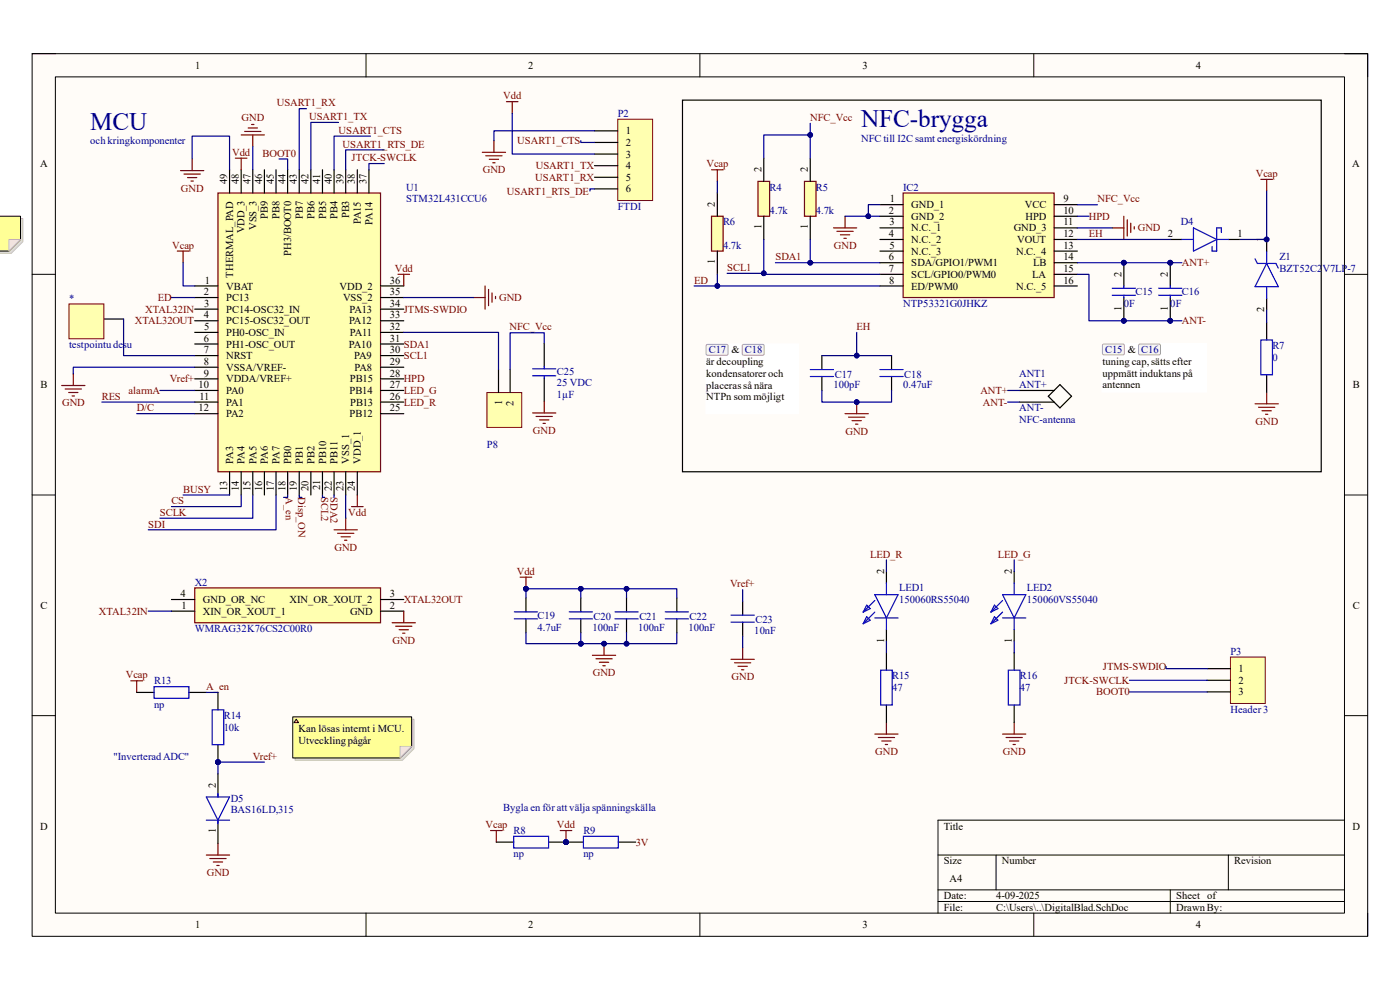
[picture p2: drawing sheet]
<svg xmlns="http://www.w3.org/2000/svg" width="297mm" height="210mm" viewBox="0 0 297 210" stroke-linecap="round" stroke-linejoin="round" font-family="sans-serif">
<path d="M6.8 11.4h283.4v187.2h-283.4z" fill-rule="evenodd" fill="#fffcf8"/>
<path d="M6.8 11.4h283.4v187.2h-283.4z" fill="none" stroke="#000" stroke-width=".21"/>
<path d="M11.7 16.3h273.5v177.4h-273.5z" fill-rule="evenodd" fill="#fffcf8"/>
<g fill="none" stroke="#000" stroke-width=".21">
<path d="M6.8 11.4h4.9M11.7 16.3h273.5v177.4h-273.5zM77.6 11.4v4.9M148.5 11.4v4.9M219.3 11.4v4.9M285.2 11.4h5v4.9M6.8 58.2h4.9M285.2 58.2h5M6.8 105h4.9M285.2 105h5M6.8 151.8h4.9M285.2 151.8h5"/>
<path d="M285.2 174h-86.2v19.7M77.6 193.7v4.9M148.5 193.7v4.9M199 181.4h86.2M199 188.8h86.2M199 191.2h86.2M211.3 181.4v7.4M219.3 193.7v4.9M248.3 188.8v4.9M260.6 181.4v7.4M290.2 193.7v4.9"/>
</g>
<g fill="none" stroke="#800000" stroke-width=".25">
<path d="M176.8 48.3h4.9M177.6 49.1h3.4M178.3 49.8h2M179 50.6h.5M179.3 45.9v2.4M179.3 87.8h4.9M180 88.5h3.5M180.8 89.2h1.9M181.5 90h.5M181.7 85.3v2.5M70.9 112.4h4.9M71.6 113.1h3.5"/>
<path d="M72.4 113.9h1.9M73.1 114.6h.5M73.3 109.9v2.5"/>
</g>
<circle cx="181.8" cy="85.3" r=".49" fill="#000080"/>
<circle cx="181.8" cy="85.3" r=".49" fill="none" stroke="#000080" stroke-width=".21"/>
<path d="M149.7 73h19.7v14.8h-19.7z" fill-rule="evenodd" fill="#fff"/>
<path d="M149.7 73h19.7v14.8h-19.7z" fill="none" stroke="#fff" stroke-width=".21"/>
<path d="M149.9 73.1h4.4l.2 .2-.1 1.9-.2 .2-4.3-.1-.1-.2v-1.8z" fill-rule="evenodd" fill="#f5f5f5"/>
<path d="M149.9 73.1h4.4l.2 .2-.1 1.9-.2 .2-4.3-.1-.1-.2v-1.8z" fill="none" stroke="#a9a9a9" stroke-width=".21"/>
<path d="M157.6 73.1h4.4l.1 .2v1.9l-.3 .2-4.2-.1-.1-.2v-1.8z" fill-rule="evenodd" fill="#f5f5f5"/>
<path d="M157.6 73.1h4.4l.1 .2v1.9l-.3 .2-4.2-.1-.1-.2v-1.8z" fill="none" stroke="#a9a9a9" stroke-width=".21"/>
<path d="M151 36h2.4M152.2 36v2.5M236 48.3h2.4M238.4 45.9v4.9M239.2 46.6v3.5M239.9 47.3v2M240.6 48.1v.5" fill="none" stroke="#800000" stroke-width=".25"/>
<path d="M233.8 72.9h22.2v10.3h-22.2z" fill-rule="evenodd" fill="#fff"/>
<path d="M233.8 72.9h22.2v10.3h-22.2z" fill="none" stroke="#fff" stroke-width=".21"/>
<path d="M234 73h4.4l.1 .3v1.8l-.3 .2-4.2-.1-.1-.2v-1.7z" fill-rule="evenodd" fill="#f5f5f5"/>
<path d="M234 73h4.4l.1 .3v1.8l-.3 .2-4.2-.1-.1-.2v-1.7z" fill="none" stroke="#a9a9a9" stroke-width=".21"/>
<path d="M241.7 73h4.4l.1 .3v1.8l-.3 .2-4.2-.1-.2-.2v-1.7z" fill-rule="evenodd" fill="#f5f5f5"/>
<path d="M241.7 73h4.4l.1 .3v1.8l-.3 .2-4.2-.1-.2-.2v-1.7z" fill="none" stroke="#a9a9a9" stroke-width=".21"/>
<path d="M191.6 40.9h32v22.2h-32z" fill-rule="evenodd" fill="#ffffb0"/>
<path d="M191.6 40.9h32v22.2h-32z" fill="none" stroke="#800000" stroke-width=".25"/>
<g fill="none" stroke="#000" stroke-width=".25">
<path d="M186.7 43.4h4.9M186.7 45.9h4.9M186.7 48.3h4.9M186.7 50.8h4.9M186.7 53.3h4.9M186.7 55.7h4.9M186.7 58.2h4.9M223.6 43.4h5M223.6 45.9h5M223.6 48.3h5M223.6 50.8h5M223.6 53.3h5"/>
<path d="M223.6 55.7h5M223.6 58.2h5M186.7 60.7h4.9M223.6 60.7h5"/>
</g>
<path d="M46.2 40.9h34.5v59.2h-34.5z" fill-rule="evenodd" fill="#ffffb0"/>
<path d="M51.2 28.6h4.9M51.9 27.9h3.5M52.6 27.1h2M53.4 26.4h.5M53.6 28.6v2.5M37.6 53.3h2.5M38.8 53.3v2.4M46.2 40.9h34.5v59.2h-34.5z" fill="none" stroke="#800000" stroke-width=".25"/>
<g fill="none" stroke="#000" stroke-width=".25">
<path d="M48.7 36v4.9M51.2 36v4.9M53.6 36v4.9M56.1 36v4.9M58.6 36v4.9M61 36v4.9M63.5 36v4.9M65.9 36v4.9M68.4 36v4.9M70.9 36v4.9M73.3 36v4.9M75.8 36v4.9"/>
<path d="M78.3 36v4.9M41.3 60.7h4.9M41.3 63.1h4.9M41.3 65.6h4.9M41.3 68h4.9M41.3 70.5h4.9M41.3 73h4.9M41.3 75.4h4.9M41.3 77.9h4.9M80.7 60.7h5M80.7 63.1h5M80.7 65.6h5"/>
<path d="M80.7 68h5M80.7 70.5h5M80.7 73h5M80.7 75.4h5M80.7 77.9h5M41.3 80.4h4.9M41.3 82.8h4.9M41.3 85.3h4.9M41.3 87.8h4.9M80.7 80.4h5M80.7 82.8h5M80.7 85.3h5"/>
<path d="M80.7 87.8h5M48.7 100.1v4.9M51.2 100.1v4.9M53.6 100.1v4.9M56.1 100.1v4.9M58.6 100.1v4.9M61 100.1v4.9M63.5 100.1v4.9M66 100.1v4.9M68.4 100.1v4.9M70.9 100.1v4.9M73.3 100.1v4.9"/>
<path d="M75.8 100.1v4.9"/>
</g>
<circle cx="238.4" cy="68" r=".49" fill="#000080"/>
<circle cx="238.4" cy="68" r=".49" fill="none" stroke="#000080" stroke-width=".21"/>
<circle cx="238.4" cy="55.7" r=".49" fill="#000080"/>
<circle cx="238.4" cy="55.7" r=".49" fill="none" stroke="#000080" stroke-width=".21"/>
<path d="M238.4 63.1v5" fill="none" stroke="#000" stroke-width=".25"/>
<circle cx="238.4" cy="68" r=".49" fill="#000080"/>
<circle cx="238.4" cy="68" r=".49" fill="none" stroke="#000080" stroke-width=".21"/>
<path d="M238.4 55.7v5" fill="none" stroke="#000" stroke-width=".25"/>
<circle cx="238.4" cy="55.7" r=".49" fill="#000080"/>
<circle cx="238.4" cy="55.7" r=".49" fill="none" stroke="#000080" stroke-width=".21"/>
<path d="M236 62.6h4.9M236 61.2h4.9M238.4 60.7v.5M238.4 62.6v.5" fill="none" stroke="#00f" stroke-width=".25"/>
<circle cx="248.3" cy="68" r=".49" fill="#000080"/>
<circle cx="248.3" cy="68" r=".49" fill="none" stroke="#000080" stroke-width=".21"/>
<circle cx="248.3" cy="55.7" r=".49" fill="#000080"/>
<circle cx="248.3" cy="55.7" r=".49" fill="none" stroke="#000080" stroke-width=".21"/>
<path d="M248.3 63.1v5" fill="none" stroke="#000" stroke-width=".25"/>
<circle cx="248.3" cy="68" r=".49" fill="#000080"/>
<circle cx="248.3" cy="68" r=".49" fill="none" stroke="#000080" stroke-width=".21"/>
<path d="M248.3 55.7v5" fill="none" stroke="#000" stroke-width=".25"/>
<circle cx="248.3" cy="55.7" r=".49" fill="#000080"/>
<circle cx="248.3" cy="55.7" r=".49" fill="none" stroke="#000080" stroke-width=".21"/>
<path d="M245.8 62.6h4.9M245.8 61.2h4.9M248.3 60.7v.5M248.3 62.6v.5" fill="none" stroke="#00f" stroke-width=".25"/>
<path d="M160.8 38.5h2.5v7.4h-2.5z" fill-rule="evenodd" fill="#ffffb0"/>
<path d="M160.8 38.5h2.5v7.4h-2.5z" fill="none" stroke="#800000" stroke-width=".25"/>
<path d="M162 33.6v4.9M162 45.9v4.9" fill="none" stroke="#000" stroke-width=".25"/>
<path d="M170.7 38.5h2.4v7.4h-2.4z" fill-rule="evenodd" fill="#ffffb0"/>
<path d="M170.7 38.5h2.4v7.4h-2.4z" fill="none" stroke="#800000" stroke-width=".25"/>
<path d="M171.9 33.6v4.9M171.9 45.9v4.9" fill="none" stroke="#000" stroke-width=".25"/>
<path d="M151 45.9h2.4v7.4h-2.4z" fill-rule="evenodd" fill="#ffffb0"/>
<g fill="none" stroke="#800000" stroke-width=".25">
<path d="M49.9 33.6h2.5M51.2 33.6v2.4M84.4 58.2h2.5M85.7 58.2v2.5M151 45.9h2.4v7.4h-2.4zM100.4 63.1h2.5M102.9 60.7v4.9M103.6 61.4v3.4M104.4 62.1v2M105.1 62.9v.5M266.3 85.7h4.9M267 86.4h3.4"/>
<path d="M267.7 87.1h2M268.5 87.9h.5M268.7 83.2v2.5M74.6 107.5h2.4M75.8 105v2.5M110.3 122.4h2.5M111.6 122.4v2.5M185.6 155.7h4.9M186.3 156.5h3.5M187.1 157.2h1.9M187.8 157.9h.5M188.1 153.3v2.4"/>
<path d="M212.7 155.7h4.9M213.4 156.5h3.5M214.2 157.2h1.9M214.9 157.9h.5M215.2 153.3v2.4M46.2 178.9v2.5M43.8 181.4h4.9M44.5 182.1h3.5M45.3 182.9h1.9M46 183.6h.5"/>
</g>
<path d="M144.8 21.2h135.5v78.9h-135.5zM152.2 40.9v5M152.2 53.3v4.9M248.3 50.8h2.4M260.6 50.8h2.5M188.1 121.2v2.5M188.1 133.5v2.5M215.2 121.2v2.5M215.2 133.5v2.5M46.2 164.1v5M46.2 174v4.9" fill="none" stroke="#000" stroke-width=".25"/>
<g fill="none" stroke="#00f" stroke-width=".25">
<path d="M250.7 50.8h2.5M253.2 48.3l4.9 2.5-4.9 2.5zM258.1 50.8h2.5M259.1 49.3v-1h-1v5h-1v-1M183.9 130.8l.7 .8-1.5 .7zM183.9 128.4l.7 .7-1.5 .7zM185.6 126.2h4.9l-2.4 4.9zM185.6 131.1h4.9M185.6 129.8l-2.5 2.5M185.6 127.4l-2.5 2.4M188.1 123.7v2.5M188.1 131.1v2.4"/>
<path d="M211 130.8l.7 .8-1.5 .7zM211 128.4l.7 .7-1.5 .7zM212.7 126.2h4.9l-2.4 4.9zM212.7 131.1h4.9M212.7 129.8l-2.5 2.5M212.7 127.4l-2.5 2.4M215.2 123.7v2.5M215.2 131.1v2.4M43.8 169.1h4.9l-2.5 4.9zM43.8 174h4.9M46.2 168.3v.8M46.2 174v.7"/>
</g>
<circle cx="111.6" cy="124.9" r=".49" fill="#000080"/>
<circle cx="111.6" cy="124.9" r=".49" fill="none" stroke="#000080" stroke-width=".21"/>
<path d="M125.7 139h4.9M126.4 139.8h3.5M128.1 136.6v2.4M127.2 140.5h1.9M127.9 141.2h.5" fill="none" stroke="#800000" stroke-width=".25"/>
<circle cx="128.1" cy="136.5" r=".49" fill="#000080"/>
<circle cx="128.1" cy="136.5" r=".49" fill="none" stroke="#000080" stroke-width=".21"/>
<path d="M155.1 139.9h4.9M157.6 137.4v2.5M27.8 144.4h2.4M29 144.4v2.5M155.8 140.6h3.5M156.6 141.3h1.9M157.3 142.1h.5" fill="none" stroke="#800000" stroke-width=".25"/>
<path d="M261 139.4h7.4v9.8h-7.4z" fill-rule="evenodd" fill="#ffffb0"/>
<path d="M261 139.4h7.4v9.8h-7.4z" fill="none" stroke="#800000" stroke-width=".21"/>
<path d="M256.1 141.8h4.9M256.1 144.3h4.9M256.1 146.8h4.9" fill="none" stroke="#000" stroke-width=".25"/>
<path d="M104.1 176.2h2.4M105.3 176.2v2.4M118.9 176.2h2.4M120.1 176.2v2.4" fill="none" stroke="#800000" stroke-width=".25"/>
<circle cx="120.1" cy="178.6" r=".49" fill="#000080"/>
<circle cx="120.1" cy="178.6" r=".49" fill="none" stroke="#000080" stroke-width=".21"/>
<circle cx="46.2" cy="161.7" r=".49" fill="#000080"/>
<circle cx="46.2" cy="161.7" r=".49" fill="none" stroke="#000080" stroke-width=".21"/>
<path d="M46.2 146.9v3.7M46.2 158v3.7" fill="none" stroke="#000" stroke-width=".25"/>
<circle cx="46.2" cy="161.7" r=".49" fill="#000080"/>
<circle cx="46.2" cy="161.7" r=".49" fill="none" stroke="#000080" stroke-width=".21"/>
<path d="M32.7 145.7h7.4v2.4h-7.4zM45 150.6h2.5v7.4h-2.5z" fill="none" stroke="#00f" stroke-width=".25"/>
<path d="M29 146.9h3.7M40.1 146.9h3.7" fill="none" stroke="#000" stroke-width=".25"/>
<circle cx="120.1" cy="178.6" r=".49" fill="#000080"/>
<circle cx="120.1" cy="178.6" r=".49" fill="none" stroke="#000080" stroke-width=".21"/>
<path d="M105.3 178.6h3.7M116.4 178.6h3.7" fill="none" stroke="#000" stroke-width=".25"/>
<circle cx="120.1" cy="178.6" r=".49" fill="#000080"/>
<circle cx="120.1" cy="178.6" r=".49" fill="none" stroke="#000080" stroke-width=".21"/>
<path d="M109 177.4h7.4v2.5h-7.4z" fill="none" stroke="#00f" stroke-width=".25"/>
<circle cx="120.1" cy="178.6" r=".49" fill="#000080"/>
<circle cx="120.1" cy="178.6" r=".49" fill="none" stroke="#000080" stroke-width=".21"/>
<path d="M120.1 178.6h3.7" fill="none" stroke="#000" stroke-width=".25"/>
<circle cx="120.1" cy="178.6" r=".49" fill="#000080"/>
<circle cx="120.1" cy="178.6" r=".49" fill="none" stroke="#000080" stroke-width=".21"/>
<g fill="none" stroke="#000" stroke-width=".25">
<path d="M268.7 51v2.4M174.4 75.4v3M174.4 79.9v2.9M189.1 75.4v3M189.1 79.9v2.9M268.7 63.3v2.4M268.7 68.4v3.7M268.7 79.5v3.7M216.2 82.8h7.4M216.2 85.3h7.4M222.4 84.1l2.5-2.5 2.4 2.5-2.4 2.4zM111.6 126.9v2.9"/>
<path d="M111.6 131.3v2.9M123.2 126.9v2.9M123.2 131.3v2.9M132.9 126.9v2.9M132.9 131.3v2.9M143.6 126.9v2.9M143.6 131.3v2.9M157.6 127.6v2.9M157.6 132v2.9M188.1 138.5v3.7M215.2 138.5v3.7M188.1 149.6v3.7"/>
<path d="M215.2 149.6v3.7M131.2 178.6h3.7"/>
</g>
<g fill="none" stroke="#00f" stroke-width=".25">
<path d="M266.3 54.9l.5 1h3.9l.5 1M268.7 55.9l2.5 4.9h-4.9zM268.7 53.4v2.5M171.9 78.4h4.9M171.9 79.9h4.9M186.7 78.4h4.9M186.7 79.9h4.9M267.5 72.1h2.4v7.4h-2.4zM268.7 60.8v2.5M109.1 131.3h4.9M109.1 129.8h4.9M120.8 131.3h4.9"/>
<path d="M120.8 129.8h4.9M130.5 131.3h4.9M130.5 129.8h4.9M141.1 131.3h4.9M141.1 129.8h4.9M155.1 132h4.9M155.1 130.5h4.9M186.8 142.2h2.5v7.4h-2.5zM213.9 142.2h2.5v7.4h-2.5zM123.8 177.4h7.4v2.5h-7.4z"/>
</g>
<path d="M41.3 124.7h39.4v7.4h-39.4z" fill-rule="evenodd" fill="#ffffb0"/>
<g fill="none" stroke="#800000" stroke-width=".25">
<path d="M267.5 38.1h2.4M268.7 38.1v2.4M113 87.6h4.9M113.7 88.3h3.5M114.5 89.1h1.9M115.2 89.8h.5M115.5 85.1v2.5M41.3 124.7h39.4v7.4h-39.4zM83.2 132.1h4.9M83.9 132.8h3.5M84.7 133.6h1.9M85.4 134.3h.5"/>
<path d="M85.7 129.6v2.5"/>
</g>
<path d="M115.5 72.8v5M115.5 80.2v4.9M36.4 129.6h4.9M36.4 127.2h4.9M80.7 129.6h5M80.7 127.2h5" fill="none" stroke="#000" stroke-width=".25"/>
<path d="M113 78.2h4.9M113 79.7h4.9M115.5 77.8v.4M115.5 79.7v.5" fill="none" stroke="#00f" stroke-width=".25"/>
<path d="M103.3 83.3h7.4v7.4h-7.4z" fill-rule="evenodd" fill="#ffffb0"/>
<path d="M103.3 83.3h7.4v7.4h-7.4z" fill="none" stroke="#800000" stroke-width=".21"/>
<path d="M105.8 78.3v5M108.2 78.3v5" fill="none" stroke="#000" stroke-width=".25"/>
<path d="M15.5 79.3v2.5M13.1 81.8h4.9M13.8 82.5h3.5M14.6 83.3h1.9M15.3 84h.5" fill="none" stroke="#800000" stroke-width=".25"/>
<path d="M131.1 25.3h7.3v17.2h-7.3z" fill-rule="evenodd" fill="#ffffb0"/>
<path d="M131.1 25.3h7.3v17.2h-7.3z" fill="none" stroke="#800000" stroke-width=".21"/>
<path d="M126.1 27.8h5M126.1 30.2h5M126.1 32.7h5M126.1 35.1h5M126.1 37.6h5M126.1 40.1h5" fill="none" stroke="#000" stroke-width=".25"/>
<path d="M102.3 32.3h5M103.1 33.1h3.4M103.8 33.8h2M104.5 34.5h.5M104.8 29.9v2.4M107.4 21.6h2.5M108.7 21.6v2.4" fill="none" stroke="#800000" stroke-width=".25"/>
<path d="M181.7 70.5v4.9" fill="none" stroke="#000080" stroke-width=".25"/>
<circle cx="181.8" cy="75.4" r=".49" fill="#000080"/>
<circle cx="181.8" cy="75.4" r=".49" fill="none" stroke="#000080" stroke-width=".21"/>
<g fill="none" stroke="#000080" stroke-width=".25">
<path d="M53.6 31.1v4.9M152.2 38.5v2.4M38.8 55.7v5h2.5M171.9 50.8v4.9M228.6 48.3h7.4M228.6 45.9h2.4M228.6 50.8h19.7M36.4 63.1h4.9M21.6 85.3h19.7M29 87.8h12.3M38.8 105h9.9M51.2 105v2.5h-14.8"/>
<path d="M53.6 105v4.9h-19.7M58.6 105v7.4h-27.1M73.3 105v4.9"/>
</g>
<circle cx="171.9" cy="55.7" r=".49" fill="#000080"/>
<circle cx="171.9" cy="55.7" r=".49" fill="none" stroke="#000080" stroke-width=".21"/>
<path d="M171.9 26.2v2.4" fill="none" stroke="#000080" stroke-width=".25"/>
<circle cx="171.9" cy="28.6" r=".49" fill="#000080"/>
<circle cx="171.9" cy="28.6" r=".49" fill="none" stroke="#000080" stroke-width=".21"/>
<path d="M186.7 43.4h-2.5v2.5" fill="none" stroke="#000080" stroke-width=".25"/>
<circle cx="184.2" cy="45.9" r=".49" fill="#000080"/>
<circle cx="184.2" cy="45.9" r=".49" fill="none" stroke="#000080" stroke-width=".21"/>
<path d="M228.6 55.7h22.1" fill="none" stroke="#000080" stroke-width=".25"/>
<circle cx="248.3" cy="55.7" r=".49" fill="#000080"/>
<circle cx="248.3" cy="55.7" r=".49" fill="none" stroke="#000080" stroke-width=".21"/>
<circle cx="238.4" cy="55.7" r=".49" fill="#000080"/>
<circle cx="238.4" cy="55.7" r=".49" fill="none" stroke="#000080" stroke-width=".21"/>
<path d="M228.6 58.2h2.4v9.9h19.7" fill="none" stroke="#000080" stroke-width=".25"/>
<circle cx="248.3" cy="68" r=".49" fill="#000080"/>
<circle cx="248.3" cy="68" r=".49" fill="none" stroke="#000080" stroke-width=".21"/>
<circle cx="238.4" cy="68" r=".49" fill="#000080"/>
<circle cx="238.4" cy="68" r=".49" fill="none" stroke="#000080" stroke-width=".21"/>
<path d="M162 33.6v-5h9.9v5" fill="none" stroke="#000080" stroke-width=".25"/>
<circle cx="171.9" cy="28.6" r=".49" fill="#000080"/>
<circle cx="171.9" cy="28.6" r=".49" fill="none" stroke="#000080" stroke-width=".21"/>
<path d="M33.9 82.8h7.4M46.2 161.7h9.9" fill="none" stroke="#000080" stroke-width=".25"/>
<circle cx="46.2" cy="161.7" r=".49" fill="#000080"/>
<circle cx="46.2" cy="161.7" r=".49" fill="none" stroke="#000080" stroke-width=".21"/>
<path d="M179.3 45.9h7.4" fill="none" stroke="#000080" stroke-width=".25"/>
<circle cx="184.2" cy="45.9" r=".49" fill="#000080"/>
<circle cx="184.2" cy="45.9" r=".49" fill="none" stroke="#000080" stroke-width=".21"/>
<path d="M85.7 63.1h14.7M174.4 82.8v2.5h14.7v-2.5M188.1 118.8v2.4M215.2 118.8v2.4M157.6 125.1v2.5M188.1 136v2.5M215.2 136v2.5M43.8 146.9h2.4" fill="none" stroke="#000080" stroke-width=".25"/>
<circle cx="181.8" cy="85.3" r=".49" fill="#000080"/>
<circle cx="181.8" cy="85.3" r=".49" fill="none" stroke="#000080" stroke-width=".21"/>
<path d="M46.2 161.7v2.4" fill="none" stroke="#000080" stroke-width=".25"/>
<circle cx="46.2" cy="161.7" r=".49" fill="#000080"/>
<circle cx="46.2" cy="161.7" r=".49" fill="none" stroke="#000080" stroke-width=".21"/>
<path d="M111.6 124.9v2" fill="none" stroke="#000080" stroke-width=".25"/>
<circle cx="111.6" cy="124.9" r=".49" fill="#000080"/>
<circle cx="111.6" cy="124.9" r=".49" fill="none" stroke="#000080" stroke-width=".21"/>
<path d="M268.7 65.7v2.7M111.6 134.2v2.4h11.6M157.6 134.9v2.5" fill="none" stroke="#000080" stroke-width=".25"/>
<circle cx="123.2" cy="136.5" r=".49" fill="#000080"/>
<circle cx="123.2" cy="136.5" r=".49" fill="none" stroke="#000080" stroke-width=".21"/>
<path d="M174.4 75.4h14.7" fill="none" stroke="#000080" stroke-width=".25"/>
<circle cx="181.8" cy="75.4" r=".49" fill="#000080"/>
<circle cx="181.8" cy="75.4" r=".49" fill="none" stroke="#000080" stroke-width=".21"/>
<path d="M164.5 55.7h22.2" fill="none" stroke="#000080" stroke-width=".25"/>
<circle cx="171.9" cy="55.7" r=".49" fill="#000080"/>
<circle cx="171.9" cy="55.7" r=".49" fill="none" stroke="#000080" stroke-width=".21"/>
<path d="M147.3 60.7h39.4" fill="none" stroke="#000080" stroke-width=".25"/>
<circle cx="152.2" cy="60.7" r=".49" fill="#000080"/>
<circle cx="152.2" cy="60.7" r=".49" fill="none" stroke="#000080" stroke-width=".21"/>
<path d="M152.2 58.2v2.5" fill="none" stroke="#000080" stroke-width=".25"/>
<circle cx="152.2" cy="60.7" r=".49" fill="#000080"/>
<circle cx="152.2" cy="60.7" r=".49" fill="none" stroke="#000080" stroke-width=".21"/>
<path d="M59.2 33.7h1.8v2.3M154.3 58h7.7M213.8 82.8h2.4M213.8 85.3h2.4M61 105v.5h-.8M63.5 105v.5h.6M31.5 129.6h4.9M239.6 144.3h16.5M247.4 141.4v.4h8.7" fill="none" stroke="#000080" stroke-width=".25"/>
<circle cx="162" cy="58" r=".49" fill="#000080"/>
<circle cx="162" cy="58" r=".49" fill="none" stroke="#000080" stroke-width=".21"/>
<path d="M162 50.8v7.4h24.7" fill="none" stroke="#000080" stroke-width=".25"/>
<circle cx="162" cy="58" r=".49" fill="#000080"/>
<circle cx="162" cy="58" r=".49" fill="none" stroke="#000080" stroke-width=".21"/>
<path d="M123.2 134.2v2.7" fill="none" stroke="#000080" stroke-width=".25"/>
<circle cx="123.2" cy="136.5" r=".49" fill="#000080"/>
<circle cx="123.2" cy="136.5" r=".49" fill="none" stroke="#000080" stroke-width=".21"/>
<path d="M143.6 134.2v2.4h-20.4" fill="none" stroke="#000080" stroke-width=".25"/>
<circle cx="123.2" cy="136.5" r=".49" fill="#000080"/>
<circle cx="123.2" cy="136.5" r=".49" fill="none" stroke="#000080" stroke-width=".21"/>
<circle cx="128.1" cy="136.5" r=".49" fill="#000080"/>
<circle cx="128.1" cy="136.5" r=".49" fill="none" stroke="#000080" stroke-width=".21"/>
<circle cx="132.9" cy="136.5" r=".49" fill="#000080"/>
<circle cx="132.9" cy="136.5" r=".49" fill="none" stroke="#000080" stroke-width=".21"/>
<path d="M132.9 134.2v2.4" fill="none" stroke="#000080" stroke-width=".25"/>
<circle cx="132.9" cy="136.5" r=".49" fill="#000080"/>
<circle cx="132.9" cy="136.5" r=".49" fill="none" stroke="#000080" stroke-width=".21"/>
<path d="M111.6 124.9h11.6" fill="none" stroke="#000080" stroke-width=".25"/>
<circle cx="111.6" cy="124.9" r=".49" fill="#000080"/>
<circle cx="111.6" cy="124.9" r=".49" fill="none" stroke="#000080" stroke-width=".21"/>
<circle cx="123.2" cy="124.9" r=".49" fill="#000080"/>
<circle cx="123.2" cy="124.9" r=".49" fill="none" stroke="#000080" stroke-width=".21"/>
<path d="M123.2 126.9v-2h20.4v2" fill="none" stroke="#000080" stroke-width=".25"/>
<circle cx="123.2" cy="124.9" r=".49" fill="#000080"/>
<circle cx="123.2" cy="124.9" r=".49" fill="none" stroke="#000080" stroke-width=".21"/>
<circle cx="132.9" cy="124.9" r=".49" fill="#000080"/>
<circle cx="132.9" cy="124.9" r=".49" fill="none" stroke="#000080" stroke-width=".21"/>
<path d="M132.9 124.9v2" fill="none" stroke="#000080" stroke-width=".25"/>
<circle cx="132.9" cy="124.9" r=".49" fill="#000080"/>
<circle cx="132.9" cy="124.9" r=".49" fill="none" stroke="#000080" stroke-width=".21"/>
<path d="M263.1 50.8h5.6M68.4 105v.5h.5M70.9 105l-.1 .5M239.6 146.8h16.5" fill="none" stroke="#000080" stroke-width=".25"/>
<circle cx="268.7" cy="50.8" r=".49" fill="#000080"/>
<circle cx="268.7" cy="50.8" r=".49" fill="none" stroke="#000080" stroke-width=".21"/>
<path d="M268.7 40.5v10.5" fill="none" stroke="#000080" stroke-width=".25"/>
<circle cx="268.7" cy="50.8" r=".49" fill="#000080"/>
<circle cx="268.7" cy="50.8" r=".49" fill="none" stroke="#000080" stroke-width=".21"/>
<g fill="none" stroke="#000080" stroke-width=".25">
<path d="M40.8 33.7v-4.8h7.9v7.1M65 23.1h-1.5v12.9M71.8 26h-5.9v10M78.6 28.9h-7.7v7.1M81.5 34.7h-3.2v1.3M81.5 31.8h-8.2v4.2M108.7 24v8.7h17.4M123.2 29.9v.3h2.9M126.1 27.8h-21.3v2.1M126.1 40.1h-.9v.4M228.6 43.4h4.2M41.3 77.9h-25.8v1.4"/>
<path d="M85.7 70.5h20.1v7.8M115.5 72.8v-2.2h-7.3v7.7"/>
</g>
<path d="M38.3 36.2h4.9M39 36.9h3.5M39.8 37.7h2M40.5 38.4h.5M40.8 33.7v2.5" fill="none" stroke="#800000" stroke-width=".25"/>
<path d="M18.8 67.7h7.4" fill="none" stroke="#000" stroke-width=".25"/>
<path d="M14.6 64.5h7.4v7.4h-7.4z" fill-rule="evenodd" fill="#ffffb0"/>
<path d="M14.6 64.5h7.4v7.4h-7.4z" fill="none" stroke="#800000" stroke-width=".21"/>
<path d="M26.2 67.7v7.7h15.1" fill="none" stroke="#000080" stroke-width=".25"/>
<path d="M-.1 46.4h4.9v4.9l-2.4 2.5h-2.5z" fill-rule="evenodd" fill="#e0ddd7"/>
<path d="M0 46.4h4.8v4.9l-2.4 2.5h-2.4" fill="none" stroke="#bfbdba" stroke-width=".21"/>
<path d="M-.1 45.9h4.5v4.9l-2.5 2.5h-2z" fill-rule="evenodd" fill="#ffff96"/>
<path d="M0 45.9h4.4v4.9l-2.5 2.5h-2" fill="none" stroke="#000" stroke-width=".21"/>
<path d="M1.9 50.8h2.5l-2.5 2.5z" fill="#f2f0d8"/>
<path d="M1.9 50.8h2.5l-2.5 2.5z" fill="none" stroke="#bfbdba" stroke-width=".21"/>
<path d="M62.6 152.6h25.2v6.2l-2.4 2.5h-22.8z" fill-rule="evenodd" fill="#e0ddd7"/>
<path d="M62.6 152.6h25.2v6.2l-2.4 2.5h-22.8z" fill="none" stroke="#bfbdba" stroke-width=".21"/>
<path d="M62.1 152.1h25.2v6.2l-2.4 2.5h-22.8z" fill-rule="evenodd" fill="#ffff96"/>
<path d="M62.1 152.1h25.2v6.2l-2.4 2.5h-22.8z" fill="none" stroke="#000" stroke-width=".21"/>
<path d="M84.9 158.3h2.4l-2.4 2.5z" fill="#f2f0d8"/>
<path d="M84.9 158.3h2.4l-2.4 2.5z" fill="none" stroke="#bfbdba" stroke-width=".21"/>
<path d="M62.8 152.6l.5 .7h-.9z" fill="#ffcc78"/>
<path d="M62.8 152.6l.5 .7h-.9z" fill="none" stroke="#300" stroke-width=".21"/>
<g font-size="5.3" fill="#000080">
<text x="19.1" y="27.5">MCU</text>
<text x="182.7" y="27">NFC-brygga</text>
</g>
<g font-size="2.2">
<text x="41.4" y="14.6">1</text>
<text x="112.1" y="14.6">2</text>
<text x="183" y="14.6">3</text>
<text x="253.7" y="14.6">4</text>
<text x="132.8" y="28.5">1</text>
<text x="8.5" y="35.5">A</text>
<text x="132.8" y="31">2</text>
<text x="132.8" y="33.4">3</text>
<text x="132.8" y="35.9">4</text>
<text x="286.9" y="35.5">A</text>
<text x="48.2" y="39" transform="rotate(-90 48.2 39)">49</text>
<text x="50.7" y="39" transform="rotate(-90 50.7 39)">48</text>
<text x="53.1" y="39" transform="rotate(-90 53.1 39)">47</text>
<text x="55.6" y="39" transform="rotate(-90 55.6 39)">46</text>
<text x="58.1" y="39" transform="rotate(-90 58.1 39)">45</text>
<text x="60.5" y="39" transform="rotate(-90 60.5 39)">44</text>
<text x="63" y="39" transform="rotate(-90 63 39)">43</text>
<text x="65.4" y="39" transform="rotate(-90 65.4 39)">42</text>
<text x="67.9" y="39" transform="rotate(-90 67.9 39)">41</text>
<text x="70.4" y="39" transform="rotate(-90 70.4 39)">40</text>
<text x="72.9" y="39" transform="rotate(-90 72.9 39)">39</text>
<text x="75.3" y="39" transform="rotate(-90 75.3 39)">38</text>
<text x="77.8" y="39" transform="rotate(-90 77.8 39)">37</text>
<text x="132.8" y="38.4">5</text>
<text x="132.8" y="40.8">6</text>
<text x="161.5" y="36.5" transform="rotate(-90 161.5 36.5)">2</text>
<text x="171.4" y="36.5" transform="rotate(-90 171.4 36.5)">2</text>
<text x="56.9" y="46.4" transform="rotate(-90 56.9 46.4)">PB9</text>
<text x="59.3" y="46.4" transform="rotate(-90 59.3 46.4)">PB8</text>
<text x="64.2" y="46.4" transform="rotate(-90 64.2 46.4)">PB7</text>
<text x="66.7" y="46.4" transform="rotate(-90 66.7 46.4)">PB6</text>
<text x="69.2" y="46.4" transform="rotate(-90 69.2 46.4)">PB5</text>
<text x="71.6" y="46.4" transform="rotate(-90 71.6 46.4)">PB4</text>
<text x="74.1" y="46.3" transform="rotate(-90 74.1 46.3)">PB3</text>
<text x="76.5" y="47.6" transform="rotate(-90 76.5 47.6)">PA15</text>
<text x="79" y="47.7" transform="rotate(-90 79 47.7)">PA14</text>
<text x="151.7" y="43.9" transform="rotate(-90 151.7 43.9)">2</text>
<text x="188.6" y="45.4">2</text>
<text x="188.7" y="47.8">3</text>
<text x="188.8" y="42.9">1</text>
<text x="193.3" y="44.2">GND_1</text>
<text x="193.3" y="46.6">GND_2</text>
<text x="217.4" y="44.2">VCC</text>
<text x="217.6" y="46.6">HPD</text>
<text x="225.6" y="42.9">9</text>
<text x="225.6" y="45.4">10</text>
<text x="225.6" y="47.8">11</text>
<text x="51.9" y="49.5" transform="rotate(-90 51.9 49.5)">VDD_3</text>
<text x="54.4" y="48.8" transform="rotate(-90 54.4 48.8)">VSS_3</text>
<text x="161.5" y="48.7" transform="rotate(-90 161.5 48.7)">1</text>
<text x="171.4" y="48.7" transform="rotate(-90 171.4 48.7)">1</text>
<text x="188.6" y="50.3">4</text>
<text x="188.7" y="52.8">5</text>
<text x="193.3" y="49.1">N.C._1</text>
<text x="193.3" y="51.6">N.C._2</text>
<text x="215.1" y="49.1">GND_3</text>
<text x="215.8" y="51.6">VOUT</text>
<text x="225.6" y="50.3">12</text>
<text x="225.6" y="52.8">13</text>
<text x="247.7" y="50.3">2</text>
<text x="262.6" y="50.3">1</text>
<text x="268.2" y="51.4" transform="rotate(-90 268.2 51.4)">1</text>
<text x="49.4" y="58.9" transform="rotate(-90 49.4 58.9)">THERMAL_PAD</text>
<text x="61.8" y="54.3" transform="rotate(-90 61.8 54.3)">PH3/BOOT0</text>
<text x="151.7" y="56.1" transform="rotate(-90 151.7 56.1)">1</text>
<text x="188.6" y="55.2">6</text>
<text x="188.6" y="57.7">7</text>
<text x="193.3" y="54">N.C._3</text>
<text x="193.3" y="56.5">SDA/GPIO1/PWM1</text>
<text x="193.3" y="58.9">SCL/GPIO0/PWM0</text>
<text x="215.6" y="54">N.C._4</text>
<text x="218.9" y="58.9">LA</text>
<text x="219.2" y="56.5">LB</text>
<text x="225.6" y="55.2">14</text>
<text x="225.6" y="57.7">15</text>
<text x="237.9" y="58.7" transform="rotate(-90 237.9 58.7)">2</text>
<text x="247.8" y="58.7" transform="rotate(-90 247.8 58.7)">2</text>
<text x="43.3" y="62.7">2</text>
<text x="43.3" y="65.1">3</text>
<text x="43.4" y="60.2">1</text>
<text x="48" y="61.4">VBAT</text>
<text x="48" y="63.9">PC13</text>
<text x="72.1" y="61.4">VDD_2</text>
<text x="72.8" y="63.9">VSS_2</text>
<text x="82.7" y="60.2">36</text>
<text x="82.7" y="62.7">35</text>
<text x="82.7" y="65.1">34</text>
<text x="188.6" y="60.2">8</text>
<text x="193.3" y="61.4">ED/PWM0</text>
<text x="215.6" y="61.4">N.C._5</text>
<text x="225.6" y="60.2">16</text>
<text x="237.9" y="65.9" transform="rotate(-90 237.9 65.9)">1</text>
<text x="247.8" y="65.9" transform="rotate(-90 247.8 65.9)">1</text>
<text x="20.8" y="67.2">0</text>
<text x="43.2" y="67.6">4</text>
<text x="43.3" y="70">5</text>
<text x="48" y="66.3">PC14-OSC32_IN</text>
<text x="48" y="68.8">PC15-OSC32_OUT</text>
<text x="48" y="71.2">PH0-OSC_IN</text>
<text x="74" y="68.8">PA12</text>
<text x="74.1" y="66.3">PA13</text>
<text x="74.2" y="71.2">PA11</text>
<text x="82.7" y="67.6">33</text>
<text x="82.7" y="70">32</text>
<text x="268.2" y="66.3" transform="rotate(-90 268.2 66.3)">2</text>
<text x="43.2" y="72.5">6</text>
<text x="43.3" y="75">7</text>
<text x="43.3" y="77.4">8</text>
<text x="48" y="73.7">PH1-OSC_OUT</text>
<text x="48" y="76.2">NRST</text>
<text x="74" y="73.7">PA10</text>
<text x="75.1" y="76.2">PA9</text>
<text x="82.7" y="72.5">31</text>
<text x="82.7" y="75">30</text>
<text x="82.7" y="77.4">29</text>
<text x="149.8" y="77.4">är decoupling</text>
<text x="233.9" y="77.3">tuning cap, sätts efter</text>
<text x="8.6" y="82.3">B</text>
<text x="42.1" y="82.3">10</text>
<text x="43.3" y="79.9">9</text>
<text x="48" y="78.7">VSSA/VREF-</text>
<text x="48" y="81.1">VDDA/VREF+</text>
<text x="48" y="83.6">PA0</text>
<text x="74.1" y="83.6">PB14</text>
<text x="74.2" y="81.1">PB15</text>
<text x="75.2" y="78.7">PA8</text>
<text x="82.7" y="79.9">28</text>
<text x="82.7" y="82.3">27</text>
<text x="149.8" y="80">kondensatorer och</text>
<text x="149.8" y="82.4">placeras så nära</text>
<text x="233.9" y="79.9">uppmätt induktans på</text>
<text x="233.9" y="82.3">antennen</text>
<text x="287" y="82.3">B</text>
<text x="42.1" y="87.3">12</text>
<text x="42.3" y="84.8">11</text>
<text x="48" y="86.1">PA1</text>
<text x="48" y="88.5">PA2</text>
<text x="74.2" y="88.5">PB12</text>
<text x="74.3" y="86.1">PB13</text>
<text x="82.7" y="84.8">26</text>
<text x="82.7" y="87.3">25</text>
<text x="106.5" y="85.9" transform="rotate(-90 106.5 85.9)">1</text>
<text x="109" y="86" transform="rotate(-90 109 86)">2</text>
<text x="149.8" y="84.9">NTPn som möjligt</text>
<text x="49.4" y="98.3" transform="rotate(-90 49.4 98.3)">PA3</text>
<text x="51.9" y="98.3" transform="rotate(-90 51.9 98.3)">PA4</text>
<text x="54.4" y="98.3" transform="rotate(-90 54.4 98.3)">PA5</text>
<text x="56.9" y="98.3" transform="rotate(-90 56.9 98.3)">PA6</text>
<text x="59.3" y="98.3" transform="rotate(-90 59.3 98.3)">PA7</text>
<text x="61.8" y="98.3" transform="rotate(-90 61.8 98.3)">PB0</text>
<text x="64.2" y="98.3" transform="rotate(-90 64.2 98.3)">PB1</text>
<text x="66.7" y="98.3" transform="rotate(-90 66.7 98.3)">PB2</text>
<text x="69.2" y="98.3" transform="rotate(-90 69.2 98.3)">PB10</text>
<text x="71.6" y="98.3" transform="rotate(-90 71.6 98.3)">PB11</text>
<text x="74.1" y="98.3" transform="rotate(-90 74.1 98.3)">VSS_1</text>
<text x="76.5" y="98.3" transform="rotate(-90 76.5 98.3)">VDD_1</text>
<text x="48.2" y="104.1" transform="rotate(-90 48.2 104.1)">13</text>
<text x="50.7" y="104.2" transform="rotate(-90 50.7 104.2)">14</text>
<text x="53.1" y="104.1" transform="rotate(-90 53.1 104.1)">15</text>
<text x="55.6" y="104.2" transform="rotate(-90 55.6 104.2)">16</text>
<text x="58.1" y="104.2" transform="rotate(-90 58.1 104.2)">17</text>
<text x="60.5" y="104.1" transform="rotate(-90 60.5 104.1)">18</text>
<text x="63" y="104.2" transform="rotate(-90 63 104.2)">19</text>
<text x="65.4" y="104.2" transform="rotate(-90 65.4 104.2)">20</text>
<text x="67.9" y="104" transform="rotate(-90 67.9 104)">21</text>
<text x="70.4" y="104.2" transform="rotate(-90 70.4 104.2)">22</text>
<text x="72.9" y="104.1" transform="rotate(-90 72.9 104.1)">23</text>
<text x="75.3" y="104.2" transform="rotate(-90 75.3 104.2)">24</text>
<text x="187.6" y="121.7" transform="rotate(-90 187.6 121.7)">2</text>
<text x="214.7" y="121.7" transform="rotate(-90 214.7 121.7)">2</text>
<text x="8.6" y="129.2">C</text>
<text x="38.3" y="126.7">4</text>
<text x="38.5" y="129.2">1</text>
<text x="43.1" y="130.4">XIN_OR_XOUT_1</text>
<text x="43.1" y="127.9">GND_OR_NC</text>
<text x="61.4" y="127.9">XIN_OR_XOUT_2</text>
<text x="74.3" y="130.4">GND</text>
<text x="82.7" y="129.2">2</text>
<text x="82.7" y="126.7">3</text>
<text x="287" y="129.2">C</text>
<text x="187.6" y="136.4" transform="rotate(-90 187.6 136.4)">1</text>
<text x="214.7" y="136.4" transform="rotate(-90 214.7 136.4)">1</text>
<text x="262.8" y="142.6">1</text>
<text x="262.8" y="145.1">2</text>
<text x="262.8" y="147.5">3</text>
<text x="63.3" y="155.3">Kan lösas internt i MCU.</text>
<text x="63.3" y="157.7">Utveckling pågår</text>
<text x="45.8" y="167.1" transform="rotate(-90 45.8 167.1)">2</text>
<text x="8.5" y="176">D</text>
<text x="45.8" y="176.8" transform="rotate(-90 45.8 176.8)">1</text>
<text x="200.2" y="176">Title</text>
<text x="286.9" y="176">D</text>
<text x="200.2" y="183.3">Size</text>
<text x="212.6" y="183.3">Number</text>
<text x="261.8" y="183.3">Revision</text>
<text x="200.2" y="190.8">Date:</text>
<text x="201.5" y="187.1">A4</text>
<text x="211.3" y="190.8">4-09-2025</text>
<text x="249.5" y="190.8">Sheet of</text>
<text x="41.4" y="196.9">1</text>
<text x="112.1" y="196.9">2</text>
<text x="183" y="196.9">3</text>
<text x="200.2" y="193.2">File:</text>
<text x="211.3" y="193.2">C:\Users\..\DigitalBlad.SchDoc</text>
<text x="249.5" y="193.2">Drawn By:</text>
<text x="253.7" y="196.9">4</text>
</g>
<g font-size="2.2" fill="#800000">
<text x="58.7" y="22.6">USART1_RX</text>
<text x="106.8" y="21.1">Vdd</text>
<text x="51.3" y="25.7">GND</text>
<text x="65.6" y="25.5">USART1_TX</text>
<text x="71.8" y="28.4">USART1_CTS</text>
<text x="171.9" y="25.7">NFC_Vcc</text>
<text x="49.2" y="33.1">Vdd</text>
<text x="55.7" y="33.2">BOOT0</text>
<text x="72.7" y="31.3">USART1_RTS_DE</text>
<text x="74.6" y="34.2">JTCK-SWCLK</text>
<text x="109.7" y="30.6">USART1_CTS</text>
<text x="113.7" y="35.9">USART1_TX</text>
<text x="149.9" y="35.5">Vcap</text>
<text x="38.4" y="40.6">GND</text>
<text x="102.4" y="36.7">GND</text>
<text x="107.5" y="41.3">USART1_RTS_DE</text>
<text x="113.5" y="38.4">USART1_RX</text>
<text x="266.4" y="37.6">Vcap</text>
<text x="231" y="46.6">HPD</text>
<text x="232.8" y="42.9">NFC_Vcc</text>
<text x="36.5" y="52.8">Vcap</text>
<text x="176.9" y="52.8">GND</text>
<text x="231" y="50.3">EH</text>
<text x="241.4" y="49.1">GND</text>
<text x="83.7" y="57.7">Vdd</text>
<text x="154.3" y="57.5">SCL1</text>
<text x="164.5" y="55.2">SDA1</text>
<text x="250.7" y="56.5">ANT+</text>
<text x="33.5" y="63.9">ED</text>
<text x="105.9" y="63.9">GND</text>
<text x="147.2" y="60.2">ED</text>
<text x="28.6" y="68.8">XTAL32OUT</text>
<text x="30.8" y="66.3">XTAL32IN</text>
<text x="85.6" y="66.3">JTMS-SWDIO</text>
<text x="108.1" y="70.1">NFC_Vcc</text>
<text x="181.7" y="70">EH</text>
<text x="250.7" y="68.8">ANT-</text>
<text x="85.6" y="76.2">SCL1</text>
<text x="85.6" y="73.7">SDA1</text>
<text x="27.3" y="83.6">alarmA</text>
<text x="36" y="81.1">Vref+</text>
<text x="85.6" y="83.6">LED_G</text>
<text x="85.6" y="81.1">HPD</text>
<text x="208" y="83.6">ANT+</text>
<text x="13.2" y="86.2">GND</text>
<text x="21.6" y="84.8">RES</text>
<text x="29" y="87.3">D/C</text>
<text x="85.6" y="86.1">LED_R</text>
<text x="208.5" y="86.1">ANT-</text>
<text x="113.1" y="92">GND</text>
<text x="179.4" y="92.2">GND</text>
<text x="266.4" y="90.1">GND</text>
<text x="36.4" y="107">CS</text>
<text x="38.9" y="104.5">BUSY</text>
<text x="60.7" y="105.5" transform="rotate(90 60.7 105.5)">A_en</text>
<text x="63.3" y="105.5" transform="rotate(90 63.3 105.5)">Disp_ON</text>
<text x="68.2" y="105.5" transform="rotate(90 68.2 105.5)">SCL2</text>
<text x="70.1" y="105.5" transform="rotate(90 70.1 105.5)">SDA2</text>
<text x="31.5" y="111.9">SDI</text>
<text x="33.9" y="109.4">SCLK</text>
<text x="73.9" y="109.4">Vdd</text>
<text x="71" y="116.8">GND</text>
<text x="184.6" y="118.3">LED_R</text>
<text x="211.7" y="118.3">LED_G</text>
<text x="109.6" y="122">Vdd</text>
<text x="154.9" y="124.6">Vref+</text>
<text x="21" y="130.4">XTAL32IN</text>
<text x="85.6" y="127.9">XTAL32OUT</text>
<text x="83.3" y="136.6">GND</text>
<text x="26.7" y="143.9">Vcap</text>
<text x="125.8" y="143.5">GND</text>
<text x="234" y="142.2">JTMS-SWDIO</text>
<text x="43.8" y="146.4">A_en</text>
<text x="155.2" y="144.3">GND</text>
<text x="225.8" y="145.1">JTCK-SWCLK</text>
<text x="232.5" y="147.5">BOOT0</text>
<text x="53.6" y="161.2">Vref+</text>
<text x="185.7" y="160.1">GND</text>
<text x="212.8" y="160.1">GND</text>
<text x="103" y="175.7">Vcap</text>
<text x="118.2" y="175.7">Vdd</text>
<text x="134.9" y="179.4">3V</text>
<text x="43.9" y="185.8">GND</text>
</g>
<g font-size="2.2" fill="#000080">
<text x="131.1" y="24.8">P2</text>
<text x="19.1" y="30.6">och kringkomponenter</text>
<text x="182.7" y="30.1">NFC till I2C samt energiskördning</text>
<text x="86.1" y="40.5">U1</text>
<text x="163.3" y="40.5">R4</text>
<text x="173.1" y="40.5">R5</text>
<text x="191.6" y="40.5">IC2</text>
<text x="86.1" y="42.9">STM32L431CCU6</text>
<text x="131.1" y="44.5">FTDI</text>
<text x="153.4" y="47.8">R6</text>
<text x="163.3" y="45.4">4.7k</text>
<text x="173.1" y="45.4">4.7k</text>
<text x="250.5" y="47.6">D4</text>
<text x="153.4" y="52.8">4.7k</text>
<text x="271.4" y="55.2">Z1</text>
<text x="271.4" y="57.6">BZT52C2V7LP-7</text>
<text x="14.6" y="64">*</text>
<text x="191.6" y="65.1">NTP53321G0JHKZ</text>
<text x="238.4" y="65.1">0F</text>
<text x="240.9" y="62.7">C15</text>
<text x="248.3" y="65.1">0F</text>
<text x="250.7" y="62.7">C16</text>
<text x="14.6" y="73.8">testpointu desu</text>
<text x="270" y="76.5">0</text>
<text x="270" y="74.1">R7</text>
<text x="118.2" y="82">25 VDC</text>
<text x="118.2" y="79.5">C25</text>
<text x="176.8" y="82.3">100pF</text>
<text x="177.1" y="80.1">C17</text>
<text x="191.6" y="82.3">0.47uF</text>
<text x="191.9" y="80.1">C18</text>
<text x="216.2" y="82.3">ANT+</text>
<text x="216.2" y="79.9">ANT1</text>
<text x="118.2" y="84.4">1µF</text>
<text x="216.2" y="87.3">ANT-</text>
<text x="216.2" y="89.7">NFC-antenna</text>
<text x="103.3" y="95.1">P8</text>
<text x="41.3" y="124.2">X2</text>
<text x="190.8" y="125.4">LED1</text>
<text x="217.8" y="125.4">LED2</text>
<text x="114" y="131.3">C19</text>
<text x="125.9" y="131.5">C20</text>
<text x="135.6" y="131.5">C21</text>
<text x="146.3" y="131.5">C22</text>
<text x="190.8" y="127.9">150060RS55040</text>
<text x="217.8" y="127.9">150060VS55040</text>
<text x="41.3" y="134.1">WMRAG32K76CS2C00R0</text>
<text x="114" y="133.8">4.7uF</text>
<text x="125.7" y="133.8">100nF</text>
<text x="135.4" y="133.8">100nF</text>
<text x="146" y="133.8">100nF</text>
<text x="160" y="134.5">10nF</text>
<text x="160.3" y="132.2">C23</text>
<text x="261" y="138.9">P3</text>
<text x="32.7" y="145.2">R13</text>
<text x="189.3" y="146.6">47</text>
<text x="189.3" y="144.1">R15</text>
<text x="216.4" y="146.6">47</text>
<text x="216.4" y="144.1">R16</text>
<text x="32.7" y="150.1">np</text>
<text x="47.5" y="155">10k</text>
<text x="47.5" y="152.6">R14</text>
<text x="261" y="151.2">Header 3</text>
<text x="24" y="161.2">&quot;Inverterad ADC&quot;</text>
<text x="48.9" y="170.1">D5</text>
<text x="48.9" y="172.5">BAS16LD,315</text>
<text x="106.7" y="172">Bygla en för att välja spänningskälla</text>
<text x="109" y="177">R8</text>
<text x="123.8" y="177">R9</text>
<text x="109" y="181.9">np</text>
<text x="123.8" y="181.9">np</text>
</g>
<g font-size="2.2" fill="#00008b">
<text x="150.4" y="75">C17 &amp; C18</text>
<text x="234.4" y="74.9">C15 &amp; C16</text>
</g>
</svg>
